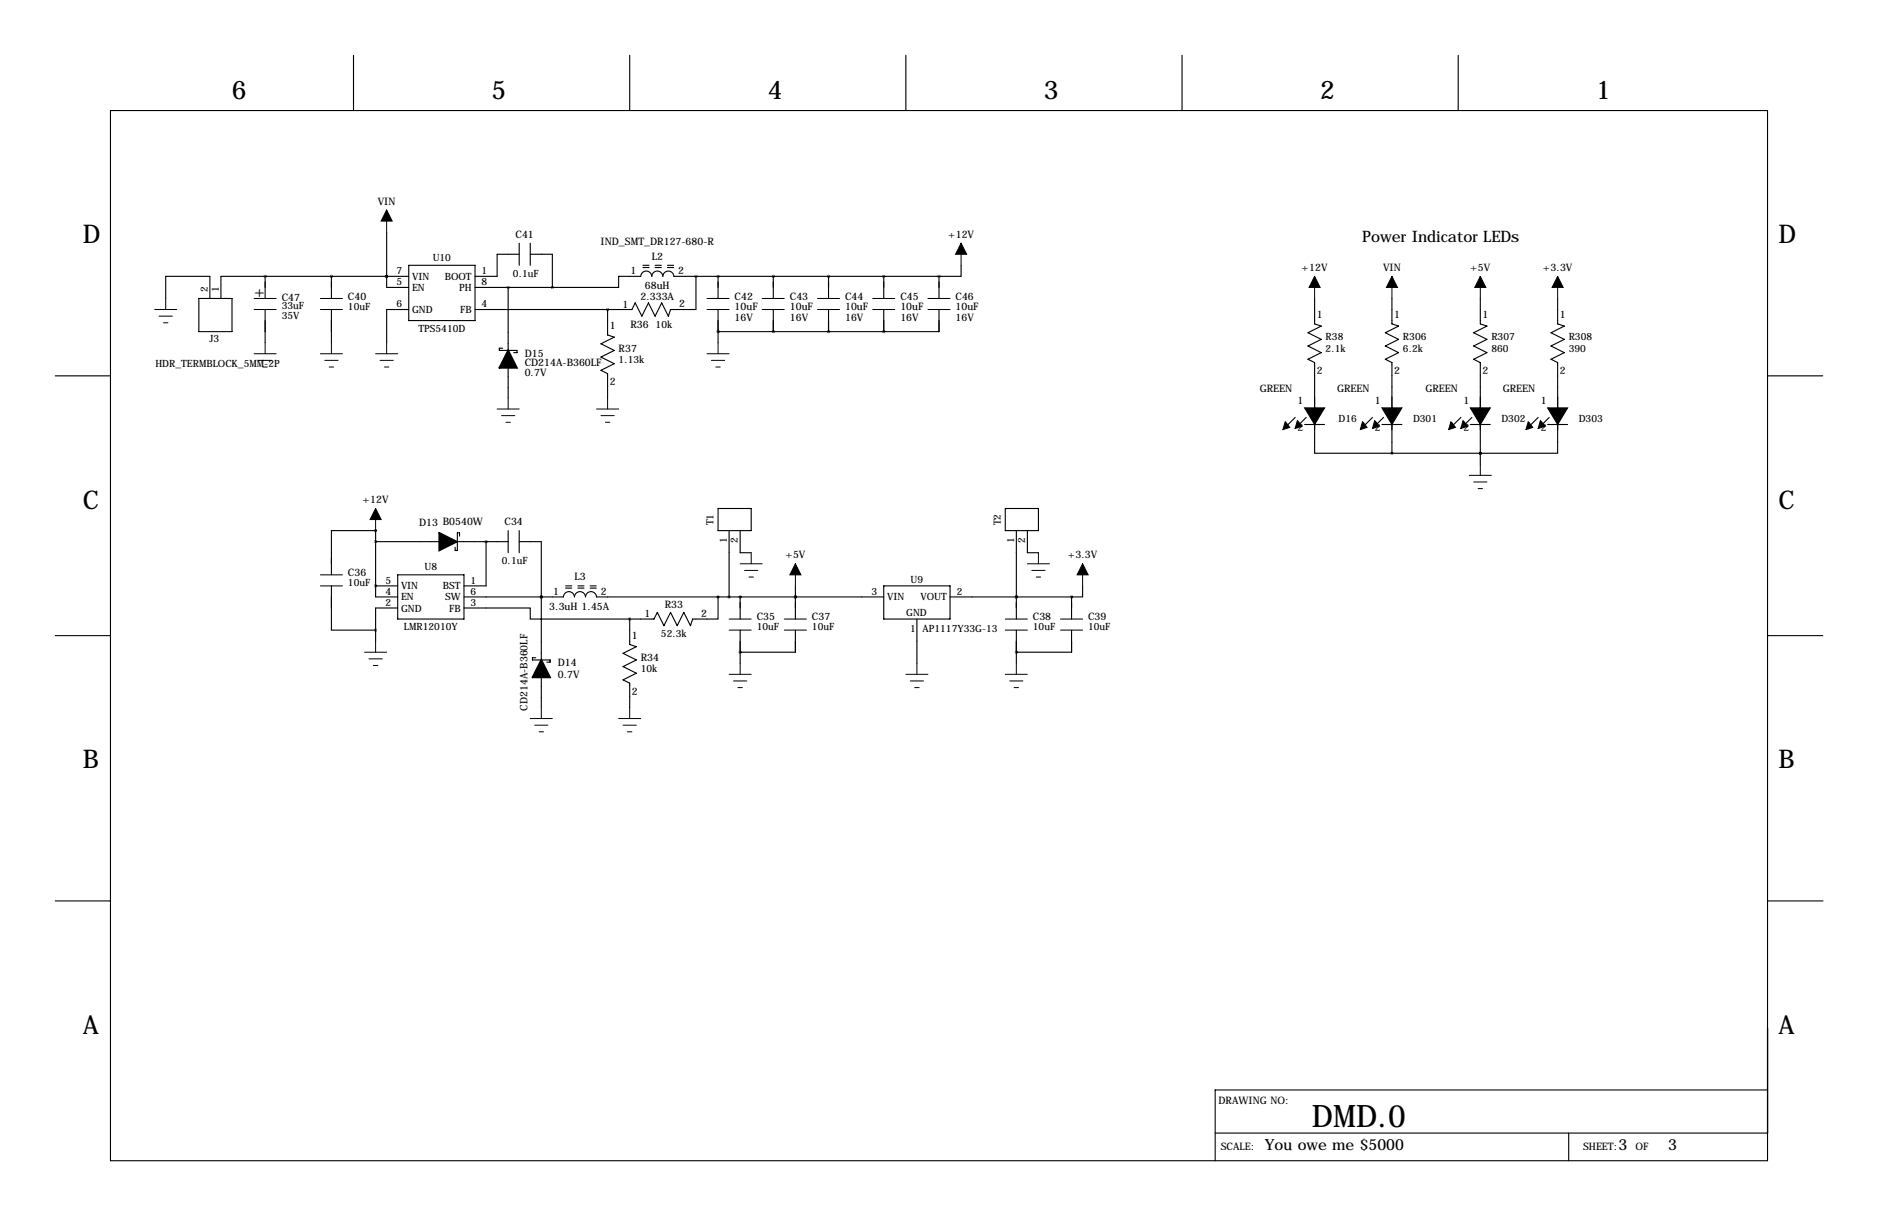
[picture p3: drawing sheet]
<svg xmlns="http://www.w3.org/2000/svg" width="432mm" height="279mm" viewBox="0 0 432 279" stroke-linecap="round" stroke-linejoin="round" font-family="sans-serif">
<g fill="none" stroke="#000" stroke-width=".25">
<path d="M81.3 12.7v12.7M144.8 12.7v12.7M208.3 12.7v12.7M271.8 12.7v12.7M335.3 12.7v12.7M25.4 25.4h381v241.3h-381zM88.9 53.3v12.7h5.1M119.4 55.9v5.1M119.4 58.4h-5.1v5.1h-5.1M121.9 58.4h5.1v7.6M121.9 55.9v5.1M38.1 68.6v-5.1h10.2v5.1"/>
<path d="M45.7 68.6h7.6v7.6h-7.6zM61 63.5h.1M61 63.5v5.1M61 71.1v7.6M76.2 63.5h.1M76.2 63.5v5.1M76.2 71.1v7.6M88.9 63.5h.1M94 61h15.2v12.7h-15.2zM94 63.5h-43.2v5.1M94 71.1h-5.1v7.6M109.2 66h17.8"/>
<path d="M116.8 66v14.5M139.7 71.1v5.9l1.5 .5-3 1.5 3 1.5-3 1.5 3 1.6-3 1.5 1.5 .8v5.5M147.3 63.5h-5.1v2.5h-15.2M147.3 63.5a1.27 1.27 0 0 1 1.3-1.2 1.27 1.27 0 0 1 1.3 1.2M149.9 63.5a1.27 1.27 0 0 1 1.2-1.2 1.27 1.27 0 0 1 1.3 1.2M152.4 63.5a1.27 1.27 0 0 1 1.3-1.2 1.27 1.27 0 0 1 1.2 1.2h61M160 63.5v7.6h-5.8l-.5 1.5-1.6-3-1.5 3-1.5-3-1.5 3-1.6-3-.7 1.5h-36.1M165.1 63.5h.1M165.1 76.2h.1M165.1 63.5v5.1M165.1 71.1v7.6M177.8 63.5h.1"/>
<path d="M177.8 76.2h.1M177.8 63.5v5.1M177.8 71.1v5.1M190.5 63.5h.1M190.5 76.2h.1M190.5 63.5v5.1M190.5 71.1v5.1M203.2 63.5h.1M203.2 76.2h.1M203.2 63.5v5.1M203.2 71.1v5.1M215.9 63.5h.1"/>
<path d="M215.9 63.5v5.1M215.9 71.1v5.1h-50.8M221 61v2.5h-5.1M302.3 68.6v5.8l1.5 .5-3.1 1.6 3.1 1.5-3.1 1.5 3.1 1.5-3.1 1.5 1.6 .8v20.8h17.7M320 68.6v5.8l1.6 .5-3.1 1.6 3.1 1.5-3.1 1.5 3.1 1.5-3.1 1.5 1.5 .8v20.8M340.4 68.6v5.8l1.5 .5-3.1 1.6 3.1 1.5-3.1 1.5 3.1 1.5-3.1 1.5 1.6 .8v23.4M358.1 68.6v5.8l1.6 .5-3.1 1.6 3.1 1.5-3.1 1.5 3.1 1.5-3.1 1.5 1.5 .8v20.8h-17.7M12.7 86.4h12.7M115.6 80h-.8v.5h4.1v.5h-.8M116.8 84.5v6.9M297.8 95.9l-2.6 2.6M300 97.5h4.5"/>
<path d="M300.3 95.9l-2.5 2.6M315.6 95.9l-2.6 2.6M317.8 97.5h4.5M318.1 95.9l-2.5 2.6M335.9 95.9l-2.6 2.6M338.1 97.5h4.5M338.4 95.9l-2.5 2.6M353.7 95.9l-2.6 2.6M355.9 97.5h4.5M356.2 95.9l-2.5 2.6M406.4 86.4h12.7M165.1 116.8h7.6v5.1h-7.6z"/>
<path d="M231.1 116.8h7.7v5.1h-7.7zM320 104.1h20.4M340.4 104.1h.1M76.2 134.6v10.2h10.2M86.4 121.9h.1M86.4 121.9h-10.2v10.2M86.4 134.6h.1M86.4 134.6h5M86.4 121.9v15.3h5M86.4 124.5h14.6M91.4 132.1h15.3v10.1h-15.3zM91.4 139.7h-5v7.6"/>
<path d="M105.1 124.5h11.7M105.7 123.2v-.8h-.5v4.1h-.6v-.8M106.7 137.2l22.8-.1a1.27 1.27 0 0 1 1.3-1.2 1.27 1.27 0 0 1 1.3 1.3 1.27 1.27 0 0 1 1.2-1.3 1.27 1.27 0 0 1 1.3 1.3 1.27 1.27 0 0 1 1.3-1.3 1.27 1.27 0 0 1 1.3 1.3h66M106.7 139.7h15.2v2.5h22.9M111.8 124.5h.1M111.8 124.5v10.1h-5.1M116.8 121.9v5.1M119.4 124.5h5.1v27.1M119.4 121.9v5.1M124.5 137.2h.1M165.1 137.2v5h-5.8l-.6 1.6-1.5-3.1-1.5 3.1-1.5-3.1-1.5 3.1-1.6-3.1-.7 1.5h-5.6M167.6 121.9v15.3"/>
<path d="M170.2 137.2h.1M170.2 121.9v5.1h2.5M170.2 137.2v5M182.9 137.2h.1M182.9 134.6v7.6M203.2 134.6h15.2v7.6h-15.2zM218.4 137.2h28M233.7 137.2h.1M233.7 121.9v20.3M236.2 121.9v5.1h2.6M246.4 137.2h.1M246.4 137.2v5"/>
<path d="M248.9 134.6v2.6h-2.5M12.7 146h12.7M123.2 151.1h-.8v.5h4.1v.5h-.8M124.5 155.7v6.9M144.8 142.2v5.9l1.5 .5-3 1.5 3 1.5-3 1.6 3 1.5-3 1.5 1.5 .8v5.6M170.2 149.9h.1M170.2 144.8v7.6M182.9 144.8v5.1h-12.7M210.8 142.2v10.2M233.7 149.9h.1M233.7 144.8v7.6M246.4 144.8v5.1h-12.7"/>
<path d="M406.4 146h12.7M12.7 207h12.7M406.5 207h12.7M406.4 250.4h-127v16.3M279.4 260.3h127M360.7 260.3v6.4"/>
</g>
<g fill="#000" stroke="#000" stroke-width=".25">
<path d="M295.5 96.9l1 1.3-1.5 .5zM298.3 96.7l1 1.2-1.5 .6zM302.3 93.7h2.2l-2.2 3.8zM300 93.7h2.3v3.8zM313.3 96.9l1 1.3-1.5 .5zM316.1 96.7l1 1.2-1.5 .6zM320 93.7h2.3l-2.3 3.8zM317.8 93.7h2.2v3.8zM333.6 96.9l1 1.3-1.5 .5zM336.4 96.7l1 1.2-1.5 .6zM340.4 93.7h2.2l-2.2 3.8zM338.1 93.7h2.3v3.8z"/>
<path d="M351.4 96.9l1 1.3-1.5 .5zM354.2 96.7l1 1.2-1.5 .6zM358.1 93.7h2.3l-2.3 3.8zM355.9 93.7h2.2v3.8z"/>
</g>
<g fill="none" stroke="#000" stroke-width=".23">
<path d="M88.9 48.3v5M221 55.9v5.1M35.6 71.1h5M36.6 72.6h3M37.6 74.2h1M38.1 68.6v2.5M58.4 68.6h5.1M58.4 71.1h5.1M61 78.7v2.6M73.7 68.6h5M73.7 71.1h5M76.2 78.7v2.6"/>
<path d="M88.9 78.7v2.6M162.6 68.6h5M162.6 71.1h5M165.1 78.7v2.6M175.3 68.6h5M175.3 71.1h5M188 68.6h5M188 71.1h5M200.7 68.6h5M200.7 71.1h5M213.4 68.6h5M213.4 71.1h5"/>
<path d="M302.3 63.5v5.1M320 63.5v5.1M340.4 63.5v5.1M358.1 63.5v5.1M58.4 81.3h5.1M59.4 82.8h3.1M60.5 84.3h1M73.7 81.3h5M74.7 82.8h3M75.7 84.3h1M86.4 81.3h5M87.4 82.8h3"/>
<path d="M88.4 84.3h1M114.3 94h5.1M115.3 95.5h3.1M116.3 97h1M116.8 91.4v2.6M137.2 94h5M138.2 95.5h3M139.2 97h1M139.7 91.4v2.6M162.6 81.3h5M163.6 82.8h3M164.6 84.3h1"/>
<path d="M86.4 116.8v5.1M337.8 109.2h5.1M338.8 110.7h3.1M339.9 112.3h1M340.4 106.7v2.5M73.7 132.1h5M73.7 134.6h5M170.2 129.5h5.1M171.2 131.1h3M172.2 132.6h1M172.7 127v2.5M182.9 129.5v5.1"/>
<path d="M236.2 129.5h5.1M237.2 131.1h3.1M238.3 132.6h1M238.8 127v2.5M248.9 129.5v5.1M83.8 149.9h5.1M84.8 151.4h3.1M85.9 152.9h1M86.4 147.3v2.6M167.6 142.2h5.1M167.6 144.8h5.1M167.6 154.9h5.1"/>
<path d="M168.7 156.5h3M169.7 158h1M170.2 152.4v2.5M180.3 142.2h5.1M180.3 144.8h5.1M208.3 154.9h5.1M209.3 156.5h3M210.3 158h1M210.8 152.4v2.5M231.1 142.2h5.1M231.1 144.8h5.1M231.1 154.9h5.1"/>
<path d="M232.2 156.5h3M233.2 158h1M233.7 152.4v2.5M243.8 142.2h5.1M243.8 144.8h5.1M121.9 165.1h5.1M122.9 166.6h3.1M124 168.1h1M124.5 162.6v2.5M142.2 165.1h5.1M143.3 166.6h3M144.3 168.1h1"/>
<path d="M144.8 162.6v2.5"/>
</g>
<path d="M116.8 80.5l2.1 4h-4.1zM101 122.4l4.1 2.1-4.1 2zM124.5 151.6l2 4.1h-4.1z" fill="#000" stroke="#000" stroke-width=".38"/>
<path d="M147.8 61.5h7.6M147.8 61h7.6M130 135.1h7.7M130 134.6h7.7" fill="none" stroke="#000" stroke-width=".25" stroke-dasharray="1.4 1.4"/>
<path d="M88.9 48.3l1.3 2.5h-2.6zM221 55.9l1.2 2.5h-2.5zM302.3 63.5l1.2 2.5h-2.5zM320 63.5l1.3 2.5h-2.5zM340.4 63.5l1.2 2.5h-2.5zM358.1 63.5l1.3 2.5h-2.5zM86.4 116.8l1.2 2.6h-2.5zM182.9 129.5l1.2 2.6h-2.5zM248.9 129.5l1.3 2.6h-2.6z" fill="#000" stroke="#000" stroke-width=".23"/>
<path d="M340.3 104.1a.05 .05 0 0 0 .1 0 .05 .05 0 0 0-.1 0zM340.3 104.1a.05 .05 0 0 0 .1 0 .05 .05 0 0 0-.1 0zM86.3 144.8a.05 .05 0 0 0 .1 0 .05 .05 0 0 0-.1 0zM111.7 124.5a.05 .05 0 0 0 .1 0 .05 .05 0 0 0-.1 0zM86.3 124.5a.05 .05 0 0 0 .1 0 .05 .05 0 0 0-.1 0zM124.4 137.2a.05 .05 0 0 0 .1 0 .05 .05 0 0 0-.1 0zM124.4 137.2a.05 .05 0 0 0 .1 0 .05 .05 0 0 0-.1 0zM86.3 121.9a.05 .05 0 0 0 .1 0 .05 .05 0 0 0-.1 0zM167.6 137.2a.05 .05 0 0 0 .1 0 .05 .05 0 0 0-.1 0zM116.8 66a.05 .05 0 0 0 .1 0 .05 .05 0 0 0-.1 0zM320 104.1a.05 .05 0 0 0 .1 0 .05 .05 0 0 0-.1 0zM60.9 63.5a.05 .05 0 0 0 .1 0 .05 .05 0 0 0-.1 0zM86.3 134.6a.05 .05 0 0 0 .1 0 .05 .05 0 0 0-.1 0z" fill="#000" stroke="#000" stroke-width=".63"/>
<text font-size="7.1" x="301.6" y="259">DMD.0</text>
<g font-size="5.9">
<text x="53.3" y="22.9">6</text>
<text x="113" y="22.9">5</text>
<text x="176.5" y="22.9">4</text>
<text x="240" y="22.9">3</text>
<text x="303.5" y="22.9">2</text>
<text x="367" y="22.9">1</text>
<text x="19" y="55.9">D</text>
<text x="408.9" y="55.9">D</text>
<text x="19" y="116.8">C</text>
<text x="408.9" y="116.8">C</text>
<text x="19" y="176.5">B</text>
<text x="408.9" y="176.5">B</text>
<text x="19" y="237.5">A</text>
<text x="408.9" y="237.5">A</text>
</g>
<g font-size="3.6">
<text x="313.2" y="55.6">Power Indicator LEDs</text>
<text x="58.4" y="68.3">+</text>
<text x="290.8" y="264.1">You owe me $5000</text>
<text x="372.1" y="264.1">3</text>
<text x="383.5" y="264.1">3</text>
</g>
<g font-size="2.4">
<text x="86.9" y="47">VIN</text>
<text x="118.5" y="54.6">C41</text>
<text x="138.1" y="56.3">IND_SMT_DR127-680-R</text>
<text x="149.8" y="59.7">L2</text>
<text x="218" y="54.6">+12V</text>
<text x="144.9" y="63">1</text>
<text x="156" y="63">2</text>
<text x="299.3" y="62.2">+12V</text>
<text x="318" y="62.2">VIN</text>
<text x="338.1" y="62.2">+5V</text>
<text x="354.7" y="62.2">+3.3V</text>
<text x="64.8" y="69.1">C47</text>
<text x="80" y="68.8">C40</text>
<text x="143.1" y="70.7">1</text>
<text x="147.3" y="69">2.333A</text>
<text x="148.3" y="66.4">68uH</text>
<text x="156.1" y="70.6">2</text>
<text x="168.9" y="68.8">C42</text>
<text x="168.9" y="71.3">10uF</text>
<text x="181.6" y="68.8">C43</text>
<text x="181.6" y="71.3">10uF</text>
<text x="194.3" y="68.8">C44</text>
<text x="194.3" y="71.3">10uF</text>
<text x="207" y="68.8">C45</text>
<text x="207" y="71.3">10uF</text>
<text x="219.7" y="68.8">C46</text>
<text x="219.7" y="71.3">10uF</text>
<text x="140.2" y="75.7">1</text>
<text x="145" y="75.4">R36</text>
<text x="168.9" y="73.8">16V</text>
<text x="181.6" y="73.8">16V</text>
<text x="194.3" y="73.8">16V</text>
<text x="207" y="73.8">16V</text>
<text x="219.7" y="73.8">16V</text>
<text x="302.8" y="73.2">1</text>
<text x="320.5" y="73.2">1</text>
<text x="340.9" y="73.2">1</text>
<text x="358.6" y="73.2">1</text>
<text x="120.6" y="82">D15</text>
<text x="142.2" y="80.8">R37</text>
<text x="120.6" y="84.2">CD214A-B360LF</text>
<text x="120.6" y="86.4">0.7V</text>
<text x="140.2" y="88.5">2</text>
<text x="302.8" y="86">2</text>
<text x="320.5" y="86">2</text>
<text x="340.9" y="86">2</text>
<text x="358.6" y="86">2</text>
<text x="289.6" y="90.2">GREEN</text>
<text x="298.4" y="92.8">1</text>
<text x="307.4" y="90.2">GREEN</text>
<text x="316.1" y="92.8">1</text>
<text x="327.7" y="90.2">GREEN</text>
<text x="336.5" y="92.8">1</text>
<text x="345.5" y="90.2">GREEN</text>
<text x="354.2" y="92.8">1</text>
<text x="298.4" y="99.1">2</text>
<text x="316.1" y="99.1">2</text>
<text x="336.5" y="99.1">2</text>
<text x="354.2" y="99.1">2</text>
<text x="83.4" y="115.6">+12V</text>
<text x="96.4" y="120.9">D13 B0540W</text>
<text x="116" y="120.7">C34</text>
<text x="180.6" y="128.3">+5V</text>
<text x="245.5" y="128.3">+3.3V</text>
<text x="80" y="132.3">C36</text>
<text x="127.2" y="136.7">1</text>
<text x="132.1" y="133.3">L3</text>
<text x="138.2" y="136.7">2</text>
<text x="126.3" y="140.1">3.3uH 1.45A</text>
<text x="148.2" y="141.8">1</text>
<text x="152.8" y="139.7">R33</text>
<text x="161.2" y="141.7">2</text>
<text x="174" y="142.5">C35</text>
<text x="186.7" y="142.5">C37</text>
<text x="237.5" y="142.5">C38</text>
<text x="250.2" y="142.5">C39</text>
<text x="145.3" y="146.8">1</text>
<text x="128.3" y="153.1">D14</text>
<text x="128.3" y="155.8">0.7V</text>
<text x="147.3" y="151.9">R34</text>
<text x="145.3" y="159.6">2</text>
<text x="121.3" y="163.3" transform="rotate(-90 121.3 163.3)">CD214A-B360LF</text>
<text x="280.2" y="253.7">DRAWING NO:</text>
<text x="280.7" y="264.2">SCALE:</text>
<text x="364" y="264.2">SHEET:</text>
<text x="376.1" y="264.2">OF</text>
</g>
<g font-size="2.3">
<text x="99.5" y="59.9">U10</text>
<text x="91.1" y="65.5">5</text>
<text x="91.1" y="63">7</text>
<text x="94.7" y="64.3">VIN</text>
<text x="102.3" y="64.3">BOOT</text>
<text x="110.7" y="63">1</text>
<text x="110.7" y="65.5">8</text>
<text x="117.9" y="63.6">0.1uF</text>
<text x="47.8" y="67.1" transform="rotate(-90 47.8 67.1)">2</text>
<text x="50.3" y="67.1" transform="rotate(-90 50.3 67.1)">1</text>
<text x="64.8" y="71">33uF</text>
<text x="80" y="71.2">10uF</text>
<text x="91.1" y="70.6">6</text>
<text x="94.7" y="66.8">EN</text>
<text x="94.7" y="71.9">GND</text>
<text x="105.6" y="66.8">PH</text>
<text x="105.8" y="71.9">FB</text>
<text x="110.7" y="70.6">4</text>
<text x="64.8" y="73.2">35V</text>
<text x="96.2" y="76.3">TPS5410D</text>
<text x="150.7" y="75.3">10k</text>
<text x="48.2" y="78.5">J3</text>
<text x="142.2" y="83.4">1.13k</text>
<text x="304.8" y="78.2">R38</text>
<text x="304.8" y="80.9">2.1k</text>
<text x="322.6" y="78.2">R306</text>
<text x="322.6" y="80.9">6.2k</text>
<text x="342.9" y="78.2">R307</text>
<text x="342.9" y="80.9">860</text>
<text x="360.7" y="78.2">R308</text>
<text x="360.7" y="80.9">390</text>
<text x="35.7" y="84.4">HDR_TERMBLOCK_5MM-2P</text>
<text x="307.8" y="96.9">D16</text>
<text x="324.9" y="96.9">D301</text>
<text x="345.2" y="96.9">D302</text>
<text x="363" y="96.9">D303</text>
<text x="164.1" y="120.7" transform="rotate(-90 164.1 120.7)">T1</text>
<text x="167.1" y="124.8" transform="rotate(-90 167.1 124.8)">1</text>
<text x="169.7" y="124.8" transform="rotate(-90 169.7 124.8)">2</text>
<text x="230.1" y="120.7" transform="rotate(-90 230.1 120.7)">T2</text>
<text x="233.2" y="124.8" transform="rotate(-90 233.2 124.8)">1</text>
<text x="235.7" y="124.8" transform="rotate(-90 235.7 124.8)">2</text>
<text x="97.6" y="131.1">U8</text>
<text x="115.4" y="129.6">0.1uF</text>
<text x="80" y="134.7">10uF</text>
<text x="88.6" y="134.1">5</text>
<text x="88.6" y="136.7">4</text>
<text x="92.2" y="135.4">VIN</text>
<text x="92.2" y="138">EN</text>
<text x="101.8" y="135.4">BST</text>
<text x="102.4" y="138">SW</text>
<text x="108.2" y="134.1">1</text>
<text x="108.2" y="136.7">6</text>
<text x="200.4" y="136.7">3</text>
<text x="204" y="138">VIN</text>
<text x="209.4" y="133.9">U9</text>
<text x="211.6" y="138">VOUT</text>
<text x="220" y="136.7">2</text>
<text x="88.6" y="139.2">2</text>
<text x="92.2" y="140.5">GND</text>
<text x="103.3" y="140.5">FB</text>
<text x="108.2" y="139.2">3</text>
<text x="208.4" y="141.5">GND</text>
<text x="92.9" y="144.9">LMR12010Y</text>
<text x="152" y="146.4">52.3k</text>
<text x="174" y="144.9">10uF</text>
<text x="186.7" y="144.9">10uF</text>
<text x="209.3" y="145.1">1</text>
<text x="212.1" y="145.1">AP1117Y33G-13</text>
<text x="237.5" y="144.9">10uF</text>
<text x="250.2" y="144.9">10uF</text>
<text x="147.3" y="154.5">10k</text>
</g>
</svg>
